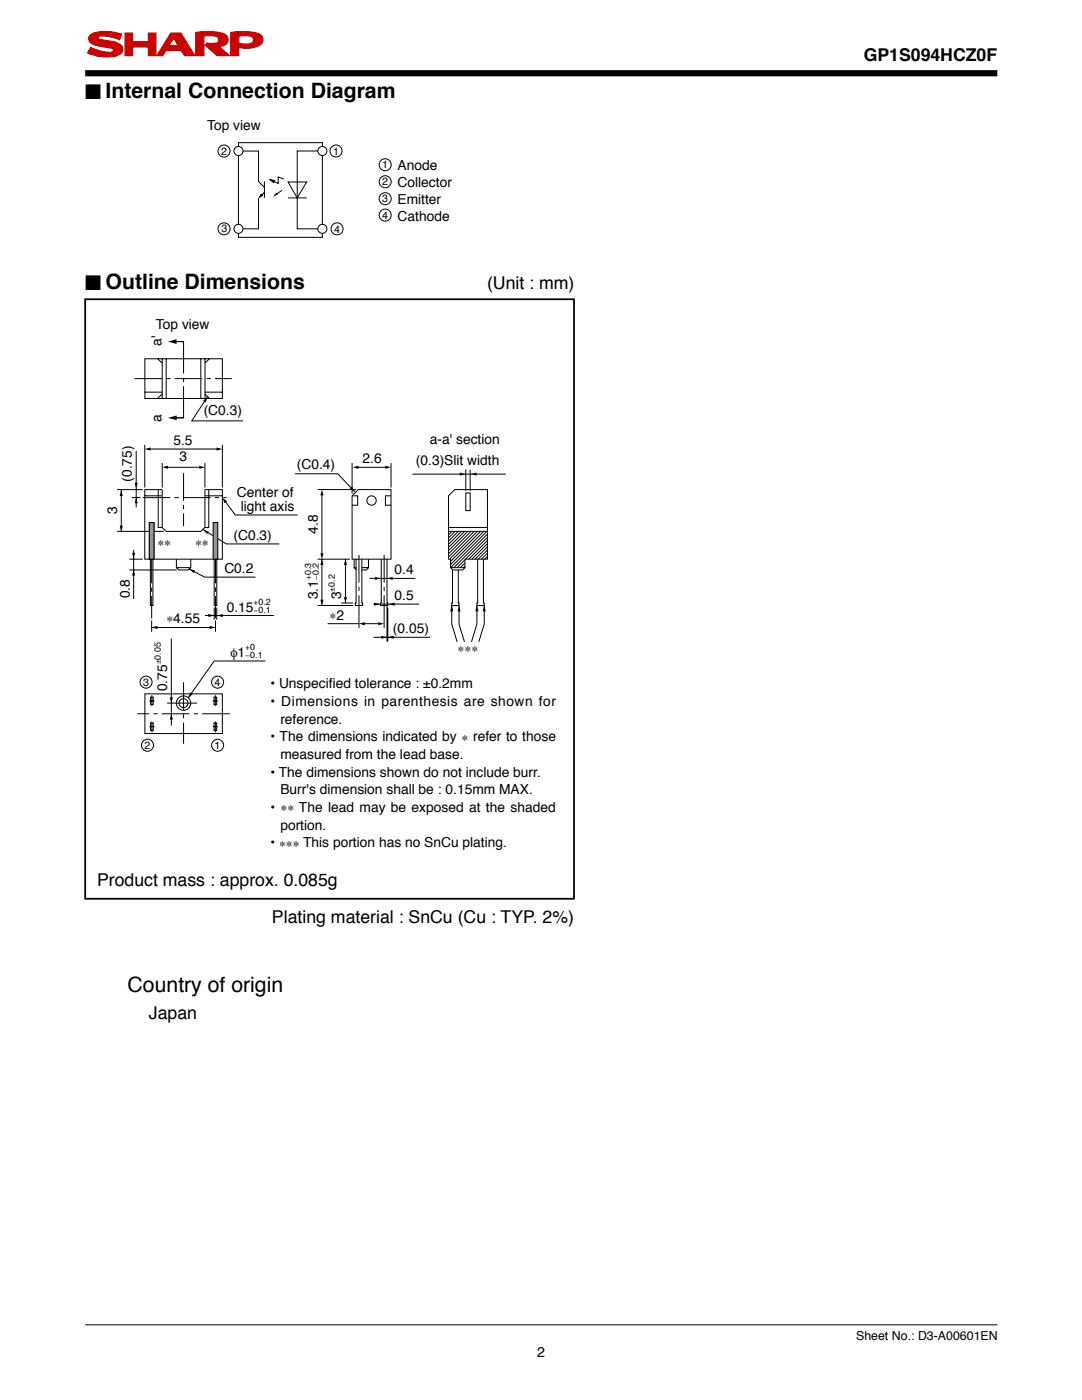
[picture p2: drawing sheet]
<svg xmlns="http://www.w3.org/2000/svg" width="216mm" height="279mm" viewBox="0 0 216 279" stroke-linecap="round" stroke-linejoin="round" font-family="sans-serif">
<path d="M17 264.4h182" fill="none" stroke="#000" stroke-width=".2"/>
<path d="M17 14.6h182" fill="none" stroke="#000" stroke-width="1.2" stroke-linecap="butt"/>
<path d="M17.9 7.1a1.12 1.12 0 0 0 .8 1.8l1.3 .4 2 .3a.52 .52 0 0 1 .5 .7 7 7 0 0 1-4.4-.8l-.6 1.1a8.7 8.7 0 0 0 6.2 .4 1.23 1.23 0 0 0 .8-1.3 1.23 1.23 0 0 0-1-1.1l-1.2-.3a5.8 5.8 0 0 1-2.7-.7 .87 .87 0 0 1 1.2-.4l1.6 .2 1.5 .5 .4-1.1a9 9 0 0 0-6 0zM46 6.5v4.6h1.7v-1.7a5.4 5.4 0 0 0 4.5-.7 1.34 1.34 0 0 0 .1-1.5 1.34 1.34 0 0 0-1.3-.6 14.7 14.7 0 0 0-5-.1zM47.7 7.2a5.3 5.3 0 0 1 2.6 .1 .79 .79 0 0 1 .2 1 .79 .79 0 0 1-.8 .5l-2-.2zM39.1 6.5v4.6h1.6v-3.9a5.3 5.3 0 0 1 2.6 .1 .7 .7 0 0 1 0 1.2l-1.2 .2-.8-.1-.3 .4 2.4 2.1h2.4l-2.1-1.8a1.46 1.46 0 0 0 1.5-.6 1.46 1.46 0 0 0 0-1.6 6.9 6.9 0 0 0-4.3-.8zM34.6 7.6l1 1.5h-1.9zM34.1 6.6l-2.8 4.5h1.2l.6-1h3.1l.6 1h2.1l-2.8-4.5zM25 6.6h1.5v1.8h3.1v-1.8h1.5v4.5h-1.5v-1.7h-3.1v1.7h-1.5z" fill="#c00"/>
<path d="M17.9 7.1a5.7 5.7 0 0 1 4.5-.7l1.9 .4-.4 1.1a7.6 7.6 0 0 0-4.1-.7l-.1 .2a.62 .62 0 0 0 .8 .6 9.8 9.8 0 0 1 3.4 .8 1.23 1.23 0 0 1 .6 1.4 1.23 1.23 0 0 1-1.1 .9 9.3 9.3 0 0 1-5.9-.5l.6-1.1a7 7 0 0 0 4.4 .8l.1-.2a1.15 1.15 0 0 0-1.2-.6 7.3 7.3 0 0 1-3.5-1.2l-.2-.8zM25 6.6h1.5v1.8h3.1v-1.8h1.5v4.5h-1.5v-1.7h-3.1v1.7h-1.5zM34.1 6.6h2l2.8 4.5h-2.1l-.6-1h-3.1l-.6 1h-1.2zM34.6 7.6l1 1.5h-1.9zM39.1 6.5a12.7 12.7 0 0 1 5.8 .3 1.32 1.32 0 0 1 .5 1.6 1.32 1.32 0 0 1-1.4 .9h-.3l2.1 1.8h-2.4l-2.4-2.1 .3-.4 .8 .1a1.85 1.85 0 0 0 1.5-.4 .94 .94 0 0 0-1.2-1.2l-1.7 .1v3.9h-1.6zM46 6.5a12.7 12.7 0 0 1 5.8 .3 1.34 1.34 0 0 1 .6 1.5 1.34 1.34 0 0 1-1.2 1 6.3 6.3 0 0 1-3.5 .1v1.7h-1.7zM47.7 7.2a5.3 5.3 0 0 1 2.6 .1 .79 .79 0 0 1 .2 1 .79 .79 0 0 1-.8 .5l-2-.2z" fill="none" stroke="#c00" stroke-width=".24"/>
<path d="M17 59.7h97.5v119.7h-97.5z" fill="none" stroke="#000" stroke-width=".35"/>
<path d="M47.6 30.1h4v6.1l1.1 1.1M51.6 39.6v6.1h-4M52.8 38.4l-1 .9M52.8 36.2v3.3M57.5 36.3h3.7l-1.9 3.2zM57.5 39.5h3.7M64.3 30.1h-5v15.6h5" fill="none" stroke="#000" stroke-width=".2"/>
<path d="M52.1 38.6l.4 .4-1 .6z" fill="#000"/>
<circle cx="44.7" cy="30.1" r="1.2" fill="#fff"/>
<circle cx="44.7" cy="30.1" r="1.2" fill="none" stroke="#000" stroke-width=".2"/>
<circle cx="44.7" cy="45.7" r="1.2" fill="#fff"/>
<circle cx="44.7" cy="45.7" r="1.2" fill="none" stroke="#000" stroke-width=".2"/>
<circle cx="67" cy="30.1" r="1.2" fill="#fff"/>
<circle cx="67" cy="30.1" r="1.2" fill="none" stroke="#000" stroke-width=".2"/>
<circle cx="67.3" cy="45.7" r="1.2" fill="#fff"/>
<g fill="none" stroke="#000" stroke-width=".2">
<path d="M56.2 38l-1.3 1"/>
<circle cx="67.3" cy="45.7" r="1.2"/>
</g>
<path d="M54.4 39.3l.8-.8 .3 .3z" fill="#000"/>
<circle cx="76.9" cy="32.9" r="1.2" fill="#fff"/>
<circle cx="76.9" cy="32.9" r="1.2" fill="none" stroke="#000" stroke-width=".2"/>
<circle cx="76.9" cy="36.3" r="1.2" fill="#fff"/>
<circle cx="76.9" cy="36.3" r="1.2" fill="none" stroke="#000" stroke-width=".2"/>
<circle cx="76.9" cy="39.7" r="1.2" fill="#fff"/>
<circle cx="76.9" cy="39.7" r="1.2" fill="none" stroke="#000" stroke-width=".2"/>
<circle cx="76.9" cy="42.9" r="1.2" fill="#fff"/>
<g fill="none" stroke="#000" stroke-width=".2">
<path d="M47.6 28.5h16.7v18.9h-16.7zM56.6 35.7l-1.1-.4v1.3l-1.6-.7"/>
<circle cx="76.9" cy="42.9" r="1.2"/>
</g>
<path d="M53.5 35.7l1.5 .2-.4 .7z" fill="#000"/>
<circle cx="64.3" cy="30.1" r=".9" fill="#fff"/>
<circle cx="64.3" cy="30.1" r=".9" fill="none" stroke="#000" stroke-width=".2"/>
<circle cx="64.3" cy="45.7" r=".9" fill="#fff"/>
<circle cx="64.3" cy="45.7" r=".9" fill="none" stroke="#000" stroke-width=".2"/>
<circle cx="47.6" cy="30.1" r=".9" fill="#fff"/>
<circle cx="47.6" cy="30.1" r=".9" fill="none" stroke="#000" stroke-width=".2"/>
<circle cx="47.6" cy="45.7" r=".9" fill="#fff"/>
<g fill="none" stroke="#000" stroke-width=".2">
<path d="M34.4 68.2h2.2v.8M27.2 90v11.3M29.5 89.6h14.3M32.9 93.3h7.4M36.6 82.5v.9h-2.2M44.7 99.8l2.3 3h12.4M58.8 94.5h8.6l3.4 3.6M64.2 98.3v12.7M71 93.3h6.4M82.3 94.6h18.6M73.7 115.4h9.2M30.3 123.8v2.3"/>
<path d="M34.2 127.5v17.3M43 123.8v2.3M65.4 124.5h6.2M72.2 124.5h3.8"/>
<circle cx="47.6" cy="45.7" r=".9"/>
</g>
<g fill="#000">
<path d="M33.5 68.2l1.7-.5v.9zM24.2 97.8l.3 1.2h-.6zM26.9 96.3h.6l-.3 1.2zM28.9 89.6l1.1-.3v.6zM32.4 93.3l1.1-.4v.7zM33.5 83.4l1.7-.5v1zM39.7 92.9l1.2 .4-1.2 .3zM40.5 80l.9-.8-.3 1.1zM43.2 89.3l1.2 .3-1.2 .3zM64.2 97.7l.3 1.2h-.6zM69.8 97.5l.4-.4 .6 1zM70.4 93.3l1.1-.4v.7z"/>
<path d="M76.9 92.9l1.1 .4-1.1 .3zM91.8 94.3l1.1 .3-1.1 .3zM93.9 94.6l1.2-.3v.6zM23.9 104.9h.6l-.3 1.2zM26.7 113.7l.3 1.2h-.6zM26.4 110.3h.6l-.3 1.2zM27.2 99.3l.3 1.1h-.6zM37.8 113.6l1.1 .2-.2 .6zM40.5 105.7l1.2 .4-.3 .5zM44.4 99.3l.9 .8-.5 .3zM63.9 110.4h.6l-.3 1.2zM64.2 111.6l.3 1.2h-.6z"/>
<path d="M63.9 119.7h.6l-.3 1.1zM68.9 111.6l.3 1.2h-.6zM68.6 119.2h.6l-.3 1.1zM74.8 115.1l1.1 .3-1.1 .3zM77.2 115.4l1.2-.3v.6zM30.2 125.2l1.2-.3v.6zM33.9 139.2h.6l-.3 1.1zM38 138.2l.5 .3-.9 .8zM41.6 122.5l1.1 .3-1.1 .3zM41.8 124.9l1.2 .3-1.2 .3zM43.3 122.8l1.2-.3v.6zM71.6 124.5l1.2-.3v.6z"/>
<path d="M74.7 120.3l1.1 .3-1.1 .3zM75.5 124.2l1.2 .3-1.2 .3zM76.1 126.9l1.1 .3-1.1 .3zM77.4 127.2l1.2-.3v.6zM77.6 120.6l1.1-.3v.6zM34.2 142.5l.3 1.1h-.6z"/>
</g>
<circle cx="29.1" cy="136.1" r="1.2" fill="#fff"/>
<circle cx="29.1" cy="136.1" r="1.2" fill="none" stroke="#000" stroke-width=".2"/>
<circle cx="43.4" cy="136.1" r="1.2" fill="#fff"/>
<circle cx="43.4" cy="136.1" r="1.2" fill="none" stroke="#000" stroke-width=".2"/>
<circle cx="29.4" cy="148.7" r="1.2" fill="#fff"/>
<circle cx="29.4" cy="148.7" r="1.2" fill="none" stroke="#000" stroke-width=".2"/>
<circle cx="43.4" cy="148.7" r="1.2" fill="#fff"/>
<g fill="none" stroke="#000" stroke-width=".2">
<path d="M28.9 71.6h15.5v7.9h-15.5zM28.9 78.3h3.4M31.5 71.6l.8 .8M32.3 78.7l-.8 .8M32.4 71.6v7.9M33.2 71.6v7.9M35.1 68.2h1.5M40.1 71.6v7.9M40.9 71.5v7.9M41 78.3h3.4M41 78.7l.8 .8M41.4 79.2l-3.1 4.8h10.2"/>
<path d="M41.8 71.6l-.8 .8M23.4 97.7h5.1M24.2 97.7v8.4M28.9 88.8v8.5M28.9 99h3.5M32.4 92.4v4.9M35.1 83.4h1.5M40.9 92.4v4.9M40.9 99h3.5M41.7 97.7v7.6h-.8l-.8 .8h-7l-.7-.8h-.8v-7.6M44.4 88.8v8.5M63.4 97.7h7.7"/>
<path d="M70.3 99h1.1v1.8h-1.1M70.3 92.4v6.1M71.5 97.7h6.5v13.9h-7.7v-12.6zM78 99h-1.1v1.8h1.1M78 92.4v4.9M90.7 97.7h6.6v13.9h-4.5v1.7l-.5 .5h-1.9l-.5-.5v-1.7h-.4v-12.6zM92.9 98.4h.9v3.5h-.9zM92.9 93.7v4.3M93.8 93.7v4.3M23.4 106.1h9.3M25.8 111.6h2.7M25.8 113.8h9.4"/>
<path d="M26.7 109.7v9.8M29.8 111.6v-7.3h.9v7.3M30 111.6v9.2h.5v-9.2M30.1 104.3l-.3 .3M30.7 104.3l-.9 .9M30.7 104.9l-.9 1M30.7 105.6l-.9 .9M30.7 106.2l-.9 .9M30.7 106.8l-.9 .9M30.7 107.4l-.9 1M30.7 108.1l-.9 .9M30.7 108.7l-.9 .9"/>
<path d="M30.7 109.3l-.9 1M30.7 110l-.9 .9M30.7 110.6l-.9 .9M30.7 111.2l-.3 .4M32.4 105.3v-7.6h-3.5v13.9h15.5v-13.9h-3.5v7.6M35.2 111.6v1.7l.5 .5h1.9l.5-.5v-1.7M35.2 113.3h2.9M37.6 113.5l3.2 1.7h10.2M40.5 105.7l4.6 2.9h10.6M42.7 111.6v9.2h.6v-9.2M42.8 104.3l-.3 .3M43.5 104.3l-1 .9"/>
<path d="M43.5 104.9l-1 1M43.5 105.6l-1 .9M43.5 106.2l-1 .9M43.5 106.8l-1 .9M43.5 107.4l-1 1M43.5 108.1l-1 .9M43.5 108.7l-1 .9M43.5 109.3l-1 1M43.5 110l-1 .9M43.5 110.6l-1 .9M43.5 111.2l-.4 .4M63.4 111.6h6.4"/>
<path d="M64.2 111.6v9.2M68.9 111.6v8.7M70.7 111.6v1.7l.4 .4M70.7 113.3h.4M71.1 111.6v8.7h-.2v.5h1.5v-.5h-.2v-8.7M72.2 113.3h1.3M73.5 111.6v1.7l-.4 .5h-.9M76.1 111.6v8.7h-.2v.5h1.5v-.5h-.2v-8.7M89.5 106.1h7.8M89.5 105.3h7.8M89.9 113.3h2.9M90.2 106.1l-.7 .7"/>
<path d="M90.3 113.7v6.6h-.2v.5h1.5v-.5h-.2v-6.5M90.8 106.1l-1.3 1.3M91.4 106.1l-1.9 1.9M92.1 106.1l-2.6 2.6M92.7 106.1l-3.2 3.1M92.7 111.7l-1.5 1.6M92.7 113l-.2 .3M92.8 112.4l-1 .9M93.3 106.1l-3.8 3.8M94 106.1l-4.5 4.4M94.6 106.1l-5.1 5.1M95.3 106.1l-5.5 5.5"/>
<path d="M95.3 111.6v8.7h-.1v.5h1.4v-.5h-.1v-8.7M95.9 106.1l-6 5.9M96.5 106.1l-6.6 6.6M97.2 106.1l-7.2 7.1M97.2 107.3l-4.3 4.3M97.2 109.8l-1.7 1.8M97.2 110.4l-1.2 1.2M97.2 108.5l-3 3.1M97.2 109.1l-2.4 2.5M97.2 107.9l-3.7 3.7M97.3 111l-.6 .6M97.3 106.6l-6.7 6.7"/>
<path d="M28.9 138.5h15.5v7.9h-15.5zM30.1 139.1h.5v1.5h-.5zM30.3 125.2h12.7M40.9 122.8h13.7M42.7 139.1h.5v1.5h-.5zM42.7 121.2v2.5M43.3 121.2v2.5M53 131.9h-10.3l-5.1 7.3M63.4 120.8h7.1M68.1 120.3h2.4M71.6 123.1v2.2M74.5 120.6h9.2"/>
<path d="M74.5 127.2h11.3M76.7 123.1v2.2M77.2 120.8v7.2M77.4 121.3v6.7M90.1 120.8v3.8l1.1 3.5M91.6 120.8v3.8l1.1 3.5M95.2 120.8v3.8l-1.1 3.5M96.6 120.8v3.8l-1.1 3.5M30.1 144.3h.5v1.5h-.5zM33.3 140.3h6M42.7 144.3h.5v1.5h-.5z"/>
<circle cx="74.1" cy="99.9" r=".93"/>
<circle cx="36.6" cy="140.3" r="1.44"/>
<circle cx="36.6" cy="140.3" r=".9"/>
<circle cx="43.4" cy="148.7" r="1.2"/>
</g>
<g fill="none" stroke="#000" stroke-width=".2" stroke-dasharray="5.5 .8 .8 .8" stroke-linecap="butt">
<path d="M26.8 75.6h19.4M36.6 69v13.5M26.3 99.3h1.7M28.5 99.3h16.7M36.6 94.4v10.6M30.3 110.9v12.5M43 110.9v12.5M71.6 110.8v12.3M76.7 110.8v12.3M29.8 139.9h1M30.3 138.7v2.2M36.6 136.2v12.2"/>
<path d="M43 138.7v2.2M43.5 139.9h-1.1M29.8 145h1M30.3 146.1v-2.1M43 146.1v-2.1M43.5 145h-1.1M45.9 142.4h-18.5"/>
</g>
<path d="M90.1 120.8l.3 1.2h-.6zM91.6 120.8l.3 1.2h-.6zM95.2 120.8l.3 1.2h-.7zM96.6 120.8l.3 1.2h-.6z" fill="#000"/>
<path d="M42.5 104.3h1v7.3h-1z" fill="#939393"/>
<path d="M42.5 104.3h1v7.3h-1z" fill="none" stroke="#000" stroke-width=".2"/>
<path d="M29.8 104.3h.9v7.3h-.9z" fill="#939393"/>
<path d="M29.8 104.3h.9v7.3h-.9z" fill="none" stroke="#000" stroke-width=".2"/>
<g font-size="4.2">
<text x="17" y="19.7">■ Internal Connection Diagram</text>
<text x="17" y="57.8">■ Outline Dimensions</text>
<text x="25.5" y="197.9">Country of origin</text>
</g>
<g font-size="3.5">
<text x="172.3" y="12.1">GP1S094HCZ0F</text>
<text x="97.2" y="57.6">(Unit : mm)</text>
<text x="19.4" y="176.8">Product mass : approx. 0.085g</text>
<text x="54.3" y="184.3">Plating material : SnCu (Cu : TYP. 2%)</text>
<text x="29.7" y="203.3">Japan</text>
</g>
<g font-size="2.8">
<text x="41.4" y="26">Top view</text>
<text x="79.3" y="33.9">Anode</text>
<text x="79.3" y="37.3">Collector</text>
<text x="79.3" y="40.7">Emitter</text>
<text x="79.3" y="44.1">Cathode</text>
<text x="31.1" y="65.6">Top view</text>
<text x="32.2" y="69" transform="rotate(-90 32.2 69)">a'</text>
<text x="40.6" y="82.9">(C0.3)</text>
<text x="32.2" y="84.1" transform="rotate(-90 32.2 84.1)">a</text>
<text x="34.6" y="88.8">5.5</text>
<text x="85.8" y="88.5">a-a' section</text>
<text x="35.8" y="92">3</text>
<text x="59.2" y="93.6">(C0.4)</text>
<text x="72.4" y="92.4">2.6</text>
<text x="83" y="92.8">(0.3)Slit width</text>
<text x="26.3" y="96.1" transform="rotate(-90 26.3 96.1)">(0.75)</text>
<text x="47.3" y="99.2">Center of</text>
<text x="48" y="101.9">light axis</text>
<text x="23.4" y="102.5" transform="rotate(-90 23.4 102.5)">3</text>
<text x="46.6" y="107.7">(C0.3)</text>
<text x="63.4" y="106.5" transform="rotate(-90 63.4 106.5)">4.8</text>
<text x="31.4" y="109.2">∗∗</text>
<text x="38.9" y="109.2">∗∗</text>
<text x="25.9" y="119.4" transform="rotate(-90 25.9 119.4)">0.8</text>
<text x="44.8" y="114.3">C0.2</text>
<text x="63.4" y="119.6" transform="rotate(-90 63.4 119.6)">3.1</text>
<text x="68.1" y="119.6" transform="rotate(-90 68.1 119.6)">3</text>
<text x="78.7" y="114.6">0.4</text>
<text x="78.7" y="119.7">0.5</text>
<text x="33.2" y="124.4">∗4.55</text>
<text x="45.2" y="122">0.15</text>
<text x="65.7" y="123.7">∗2</text>
<text x="46" y="131.1">φ1</text>
<text x="78.4" y="126.4">(0.05)</text>
<text x="91.3" y="130.4">∗∗∗</text>
<text x="33.3" y="138" transform="rotate(-90 33.3 138)">0.75</text>
<text x="53.9" y="137.4">• Unspecifed tolerance : ±0.2mm</text>
<text x="65.6" y="137.4">i</text>
<text x="53.9" y="140.9">• Dimensions in parenthesis are shown for</text>
<text x="53.9" y="147.9">• The dimensions indicated by ∗ refer to those</text>
<text x="55.9" y="144.4">reference.</text>
<text x="53.9" y="155">• The dimensions shown do not include burr.</text>
<text x="55.9" y="151.5">measured from the lead base.</text>
<text x="55.9" y="158.5">Burr's dimension shall be : 0.15mm MAX.</text>
<text x="53.9" y="162.1">• ∗∗ The lead may be exposed at the shaded</text>
<text x="55.9" y="165.6">portion.</text>
<text x="53.9" y="169.1">• ∗∗∗ This portion has no SnCu plating.</text>
<text x="107.2" y="270.8">2</text>
</g>
<text font-size="2.5" x="170.8" y="267.5">Sheet No.: D3-A00601EN</text>
<g font-size="2.1">
<text x="44.1" y="30.9">2</text>
<text x="66.5" y="30.9">1</text>
<text x="76.3" y="33.6">1</text>
<text x="76.3" y="37">2</text>
<text x="76.3" y="40.4">3</text>
<text x="44.2" y="46.4">3</text>
<text x="66.7" y="46.4">4</text>
<text x="76.3" y="43.7">4</text>
<text x="28.6" y="136.9">3</text>
<text x="42.8" y="136.9">4</text>
<text x="28.8" y="149.5">2</text>
<text x="42.8" y="149.5">1</text>
</g>
<g font-size="1.8">
<text x="62.1" y="115.8" transform="rotate(-90 62.1 115.8)">+0.3</text>
<text x="63.6" y="115.8" transform="rotate(-90 63.6 115.8)">−0.2</text>
<text x="66.8" y="118.1" transform="rotate(-90 66.8 118.1)">±0.2</text>
<text x="50.6" y="120.8">+0.2</text>
<text x="50.6" y="122.3">−0.1</text>
<text x="48.9" y="131.3">−0.1</text>
<text x="48.9" y="129.8">+0</text>
<text x="32.1" y="132.6" transform="rotate(-90 32.1 132.6)">±0.05</text>
</g>
</svg>
